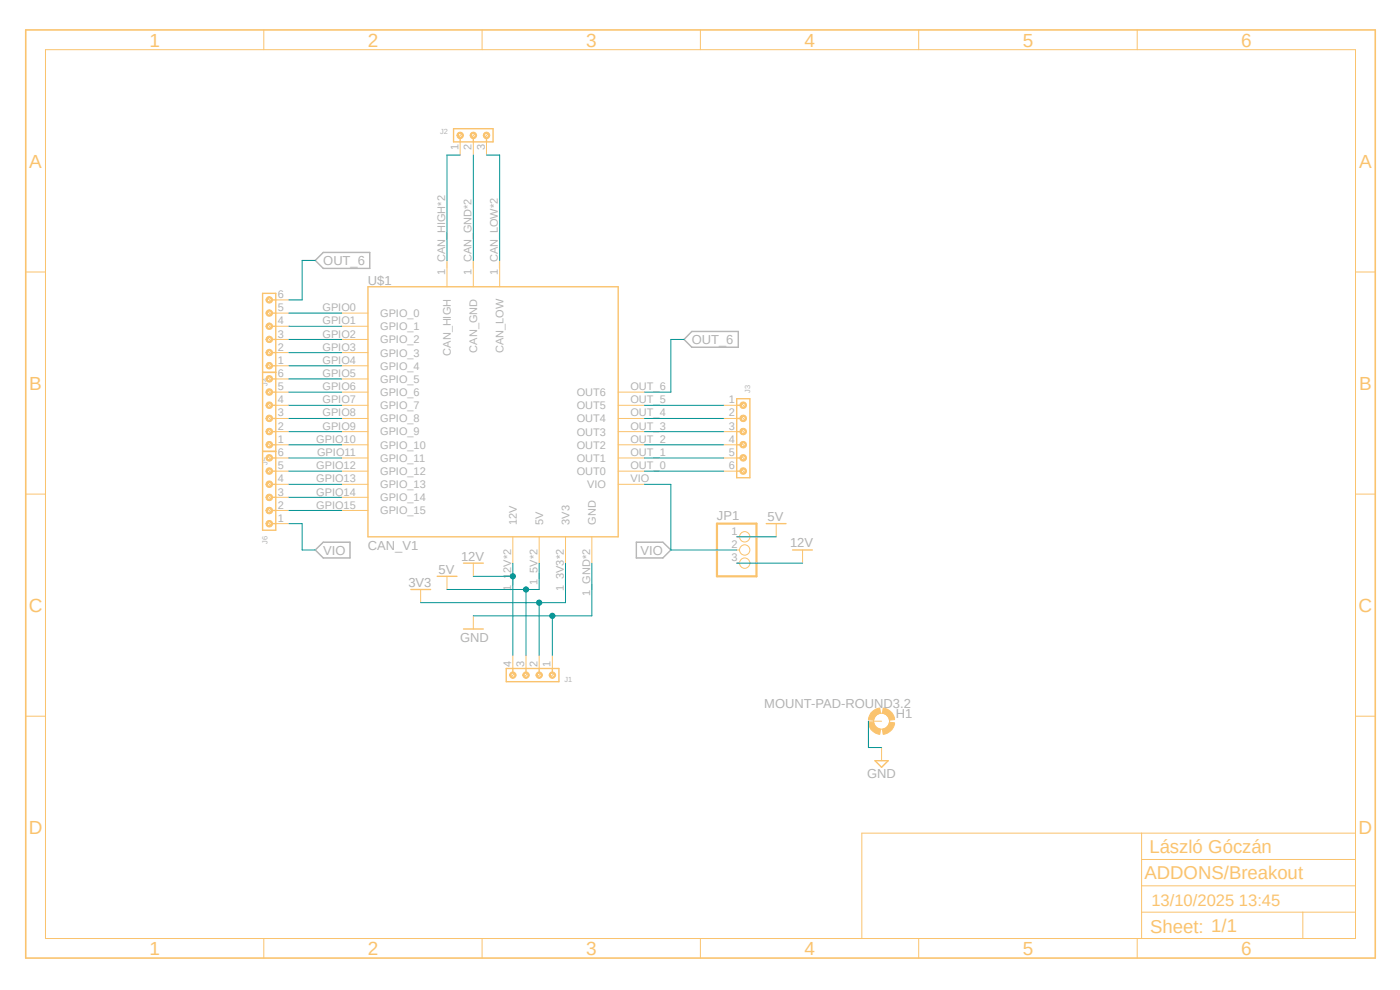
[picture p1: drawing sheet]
<svg xmlns="http://www.w3.org/2000/svg" width="297mm" height="210mm" viewBox="0 0 297 210" stroke-linecap="round" stroke-linejoin="round" font-family="sans-serif">
<path d="M4.9 6l287.2 197.9M292.1 6l-287.2 197.9" fill="none" stroke="#fff" stroke-width=".21"/>
<path d="M66.9 55.2l1.7-1.6h9.8v3.3h-9.8zM146.8 70.3h9.8v3.4h-9.8l-1.7-1.7zM66.9 116.7l1.7-1.7h5.7v3.4h-5.7zM135 115h5.6l1.7 1.7-1.7 1.7h-5.6z" fill="none" stroke="#b2b2b2" stroke-width=".3"/>
<path d="M152.1 111.1h8.4v11.2h-8.4z" fill="none" stroke="#fac36e" stroke-width=".47"/>
<g fill="none" stroke="#fac36e" stroke-width=".21">
<path d="M153.5 86h2.8M153.5 88.8h2.8M153.5 91.6h2.8M153.5 94.4h2.8M153.5 97.2h2.8M153.5 99.9h2.8M157.4 85.7l.5 .5M157.4 88.5l.5 .5M157.4 91.3l.5 .5M157.4 94.1l.5 .5M157.4 96.9l.5 .5M157.4 99.7l.5 .5"/>
<path d="M100.4 119.5v2.8M156.3 113.9h.6M156.3 116.7h.6M156.3 119.5h.6M89.2 125.1v2.7M94.8 122.3v2.8M100.4 130.6v2.8"/>
<circle cx="158" cy="116.7" r="1.1"/>
<circle cx="158" cy="113.9" r="1.1"/>
<circle cx="158" cy="119.5" r="1.1"/>
</g>
<path d="M156.3 84.6h2.8v16.7h-2.8zM156.3 86h.8M156.3 88.8h.8M156.3 91.6h.8M156.3 94.4h.8M156.3 97.2h.8M156.3 99.9h.8M98.3 119.5h4.2M87.2 125.1h4.2M92.8 122.3h4.1M98.3 133.4h4.2" fill="none" stroke="#fac36e" stroke-width=".3"/>
<path d="M157.3 85.3a.71 .71 0 0 1 1 .4 .71 .71 0 0 1-.5 .9 .71 .71 0 0 1-.8-.6h.3a.42 .42 0 0 1 .6-.4 .42 .42 0 0 1 .1 .7 .42 .42 0 0 1-.7-.1v-.2h-.3z" fill-rule="evenodd" fill="#fac36e"/>
<path d="M157.3 85.3a.71 .71 0 0 1 1 .4 .71 .71 0 0 1-.5 .9 .71 .71 0 0 1-.8-.6h.3a.42 .42 0 0 1 .6-.4 .42 .42 0 0 1 .1 .7 .42 .42 0 0 1-.7-.1v-.2h-.3z" fill="none" stroke="#fac36e" stroke-width=".21"/>
<path d="M157.3 88.1a.71 .71 0 0 1 1 .4 .71 .71 0 0 1-.5 .9 .71 .71 0 0 1-.8-.6h.3a.42 .42 0 0 1 .6-.4 .42 .42 0 0 1 .1 .7 .42 .42 0 0 1-.7-.1v-.2h-.3z" fill-rule="evenodd" fill="#fac36e"/>
<path d="M157.3 88.1a.71 .71 0 0 1 1 .4 .71 .71 0 0 1-.5 .9 .71 .71 0 0 1-.8-.6h.3a.42 .42 0 0 1 .6-.4 .42 .42 0 0 1 .1 .7 .42 .42 0 0 1-.7-.1v-.2h-.3z" fill="none" stroke="#fac36e" stroke-width=".21"/>
<path d="M157.3 90.9a.71 .71 0 0 1 1 .4 .71 .71 0 0 1-.5 .9 .71 .71 0 0 1-.8-.6h.3a.42 .42 0 0 1 .6-.4 .42 .42 0 0 1 .1 .7 .42 .42 0 0 1-.7-.1v-.2h-.3z" fill-rule="evenodd" fill="#fac36e"/>
<path d="M157.3 90.9a.71 .71 0 0 1 1 .4 .71 .71 0 0 1-.5 .9 .71 .71 0 0 1-.8-.6h.3a.42 .42 0 0 1 .6-.4 .42 .42 0 0 1 .1 .7 .42 .42 0 0 1-.7-.1v-.2h-.3z" fill="none" stroke="#fac36e" stroke-width=".21"/>
<path d="M157.3 93.7a.71 .71 0 0 1 1 .4 .71 .71 0 0 1-.5 .9 .71 .71 0 0 1-.8-.6h.3a.42 .42 0 0 1 .6-.4 .42 .42 0 0 1 .1 .7 .42 .42 0 0 1-.7-.1v-.2h-.3z" fill-rule="evenodd" fill="#fac36e"/>
<path d="M157.3 93.7a.71 .71 0 0 1 1 .4 .71 .71 0 0 1-.5 .9 .71 .71 0 0 1-.8-.6h.3a.42 .42 0 0 1 .6-.4 .42 .42 0 0 1 .1 .7 .42 .42 0 0 1-.7-.1v-.2h-.3z" fill="none" stroke="#fac36e" stroke-width=".21"/>
<path d="M157.3 96.5a.71 .71 0 0 1 1 .4 .71 .71 0 0 1-.5 .9 .71 .71 0 0 1-.8-.6h.3a.42 .42 0 0 1 .6-.4 .42 .42 0 0 1 .1 .7 .42 .42 0 0 1-.7-.1v-.2h-.3z" fill-rule="evenodd" fill="#fac36e"/>
<path d="M157.3 96.5a.71 .71 0 0 1 1 .4 .71 .71 0 0 1-.5 .9 .71 .71 0 0 1-.8-.6h.3a.42 .42 0 0 1 .6-.4 .42 .42 0 0 1 .1 .7 .42 .42 0 0 1-.7-.1v-.2h-.3z" fill="none" stroke="#fac36e" stroke-width=".21"/>
<path d="M157.3 99.3a.71 .71 0 0 1 1 .4 .71 .71 0 0 1-.5 .9 .71 .71 0 0 1-.8-.7h.3a.41 .41 0 0 1 .4-.4 .41 .41 0 0 1 .4 .6 .41 .41 0 0 1-.6 .2l-.2-.4h-.3z" fill-rule="evenodd" fill="#fac36e"/>
<g fill="none" stroke="#fac36e" stroke-width=".21">
<path d="M56.9 77.3l.5 .6M56.9 74.5l.5 .6M56.9 71.7l.5 .6M56.9 68.9l.5 .6M56.9 66.1l.5 .6M56.9 63.3l.5 .6M58.5 77.6h2.8M58.5 74.8h2.8M58.5 72h2.8M58.5 69.2h2.8M58.5 66.4h2.8M58.5 63.6h2.8"/>
<path d="M157.3 99.3a.71 .71 0 0 1 1 .4 .71 .71 0 0 1-.5 .9 .71 .71 0 0 1-.8-.7h.3a.41 .41 0 0 1 .4-.4 .41 .41 0 0 1 .4 .6 .41 .41 0 0 1-.6 .2l-.2-.4h-.3z"/>
</g>
<path d="M55.7 62.2h2.8v16.8h-2.8zM57.7 77.6h.8M57.7 74.8h.8M57.7 72h.8M57.7 69.2h.8M57.7 66.4h.8M57.7 63.6h.8" fill="none" stroke="#fac36e" stroke-width=".3"/>
<path d="M56.8 77a.71 .71 0 0 1 1 .3 .71 .71 0 0 1-.5 1 .71 .71 0 0 1-.9-.7h.3a.41 .41 0 0 1 .6-.4 .41 .41 0 0 1 .2 .6 .41 .41 0 0 1-.5 .2 .41 .41 0 0 1-.3-.4h-.3z" fill-rule="evenodd" fill="#fac36e"/>
<path d="M56.8 77a.71 .71 0 0 1 1 .3 .71 .71 0 0 1-.5 1 .71 .71 0 0 1-.9-.7h.3a.41 .41 0 0 1 .6-.4 .41 .41 0 0 1 .2 .6 .41 .41 0 0 1-.5 .2 .41 .41 0 0 1-.3-.4h-.3z" fill="none" stroke="#fac36e" stroke-width=".21"/>
<path d="M56.8 74.2a.7 .7 0 0 1 1 .4 .7 .7 0 0 1-.5 .9 .7 .7 0 0 1-.9-.7h.3a.41 .41 0 0 1 .6-.4 .41 .41 0 0 1 .2 .6 .41 .41 0 0 1-.5 .2 .41 .41 0 0 1-.3-.4h-.3z" fill-rule="evenodd" fill="#fac36e"/>
<path d="M56.8 74.2a.7 .7 0 0 1 1 .4 .7 .7 0 0 1-.5 .9 .7 .7 0 0 1-.9-.7h.3a.41 .41 0 0 1 .6-.4 .41 .41 0 0 1 .2 .6 .41 .41 0 0 1-.5 .2 .41 .41 0 0 1-.3-.4h-.3z" fill="none" stroke="#fac36e" stroke-width=".21"/>
<path d="M56.8 71.4a.7 .7 0 0 1 1 .4 .7 .7 0 0 1-.5 .9 .7 .7 0 0 1-.9-.7h.3a.41 .41 0 0 1 .6-.4 .41 .41 0 0 1 .2 .6 .41 .41 0 0 1-.5 .2 .41 .41 0 0 1-.3-.4h-.3z" fill-rule="evenodd" fill="#fac36e"/>
<path d="M56.8 71.4a.7 .7 0 0 1 1 .4 .7 .7 0 0 1-.5 .9 .7 .7 0 0 1-.9-.7h.3a.41 .41 0 0 1 .6-.4 .41 .41 0 0 1 .2 .6 .41 .41 0 0 1-.5 .2 .41 .41 0 0 1-.3-.4h-.3z" fill="none" stroke="#fac36e" stroke-width=".21"/>
<path d="M56.8 68.6a.7 .7 0 0 1 1 .4 .7 .7 0 0 1-.5 .9 .7 .7 0 0 1-.9-.7h.3a.41 .41 0 0 1 .6-.4 .41 .41 0 0 1 .2 .6 .41 .41 0 0 1-.5 .2 .41 .41 0 0 1-.3-.4h-.3z" fill-rule="evenodd" fill="#fac36e"/>
<path d="M56.8 68.6a.7 .7 0 0 1 1 .4 .7 .7 0 0 1-.5 .9 .7 .7 0 0 1-.9-.7h.3a.41 .41 0 0 1 .6-.4 .41 .41 0 0 1 .2 .6 .41 .41 0 0 1-.5 .2 .41 .41 0 0 1-.3-.4h-.3z" fill="none" stroke="#fac36e" stroke-width=".21"/>
<path d="M56.8 65.8a.7 .7 0 0 1 1 .4 .7 .7 0 0 1-.5 .9 .7 .7 0 0 1-.9-.7h.3a.41 .41 0 0 1 .6-.4 .41 .41 0 0 1 .2 .6 .41 .41 0 0 1-.5 .2 .41 .41 0 0 1-.3-.4h-.3z" fill-rule="evenodd" fill="#fac36e"/>
<path d="M56.8 65.8a.7 .7 0 0 1 1 .4 .7 .7 0 0 1-.5 .9 .7 .7 0 0 1-.9-.7h.3a.41 .41 0 0 1 .6-.4 .41 .41 0 0 1 .2 .6 .41 .41 0 0 1-.5 .2 .41 .41 0 0 1-.3-.4h-.3z" fill="none" stroke="#fac36e" stroke-width=".21"/>
<path d="M56.8 63a.7 .7 0 0 1 1 .4 .7 .7 0 0 1-.5 .9 .7 .7 0 0 1-.9-.7h.3a.41 .41 0 0 1 .6-.4 .41 .41 0 0 1 .2 .6 .41 .41 0 0 1-.5 .2 .41 .41 0 0 1-.3-.4h-.3z" fill-rule="evenodd" fill="#fac36e"/>
<g fill="none" stroke="#fac36e" stroke-width=".21">
<path d="M56.8 63a.7 .7 0 0 1 1 .4 .7 .7 0 0 1-.5 .9 .7 .7 0 0 1-.9-.7h.3a.41 .41 0 0 1 .6-.4 .41 .41 0 0 1 .2 .6 .41 .41 0 0 1-.5 .2 .41 .41 0 0 1-.3-.4h-.3zM56.9 94.1l.5 .5M56.9 91.3l.5 .5M56.9 88.5l.5 .5M56.9 85.7l.5 .5M56.9 82.9l.5 .5M56.9 80.1l.5 .5M58.5 94.4h2.8M58.5 91.6h2.8M58.5 88.8h2.8M58.5 86h2.8M58.5 83.2h2.8"/>
<path d="M58.5 80.4h2.8"/>
</g>
<path d="M55.7 79h2.8v16.8h-2.8zM57.7 94.4h.8M57.7 91.6h.8M57.7 88.8h.8M57.7 86h.8M57.7 83.2h.8M57.7 80.4h.8" fill="none" stroke="#fac36e" stroke-width=".3"/>
<path d="M56.8 93.7a.71 .71 0 0 1 1 .4 .71 .71 0 0 1-.5 .9 .71 .71 0 0 1-.9-.6h.3a.41 .41 0 0 1 .6-.4 .41 .41 0 0 1 .2 .6 .42 .42 0 0 1-.5 .1 .42 .42 0 0 1-.3-.3h-.3z" fill-rule="evenodd" fill="#fac36e"/>
<path d="M56.8 93.7a.71 .71 0 0 1 1 .4 .71 .71 0 0 1-.5 .9 .71 .71 0 0 1-.9-.6h.3a.41 .41 0 0 1 .6-.4 .41 .41 0 0 1 .2 .6 .42 .42 0 0 1-.5 .1 .42 .42 0 0 1-.3-.3h-.3z" fill="none" stroke="#fac36e" stroke-width=".21"/>
<path d="M56.8 90.9a.71 .71 0 0 1 1 .4 .71 .71 0 0 1-.5 .9 .71 .71 0 0 1-.9-.6h.3a.41 .41 0 0 1 .6-.4 .41 .41 0 0 1 .2 .6 .41 .41 0 0 1-.5 .2 .41 .41 0 0 1-.3-.4h-.3z" fill-rule="evenodd" fill="#fac36e"/>
<path d="M56.8 90.9a.71 .71 0 0 1 1 .4 .71 .71 0 0 1-.5 .9 .71 .71 0 0 1-.9-.6h.3a.41 .41 0 0 1 .6-.4 .41 .41 0 0 1 .2 .6 .41 .41 0 0 1-.5 .2 .41 .41 0 0 1-.3-.4h-.3z" fill="none" stroke="#fac36e" stroke-width=".21"/>
<path d="M56.8 88.1a.71 .71 0 0 1 1 .4 .71 .71 0 0 1-.5 .9 .71 .71 0 0 1-.9-.6h.3a.41 .41 0 0 1 .6-.4 .41 .41 0 0 1 .2 .6 .41 .41 0 0 1-.5 .2 .41 .41 0 0 1-.3-.4h-.3z" fill-rule="evenodd" fill="#fac36e"/>
<path d="M56.8 88.1a.71 .71 0 0 1 1 .4 .71 .71 0 0 1-.5 .9 .71 .71 0 0 1-.9-.6h.3a.41 .41 0 0 1 .6-.4 .41 .41 0 0 1 .2 .6 .41 .41 0 0 1-.5 .2 .41 .41 0 0 1-.3-.4h-.3z" fill="none" stroke="#fac36e" stroke-width=".21"/>
<path d="M56.8 85.3a.71 .71 0 0 1 1 .4 .71 .71 0 0 1-.5 .9 .71 .71 0 0 1-.9-.6h.3a.41 .41 0 0 1 .6-.4 .41 .41 0 0 1 .2 .6 .41 .41 0 0 1-.5 .2 .41 .41 0 0 1-.3-.4h-.3z" fill-rule="evenodd" fill="#fac36e"/>
<path d="M56.8 85.3a.71 .71 0 0 1 1 .4 .71 .71 0 0 1-.5 .9 .71 .71 0 0 1-.9-.6h.3a.41 .41 0 0 1 .6-.4 .41 .41 0 0 1 .2 .6 .41 .41 0 0 1-.5 .2 .41 .41 0 0 1-.3-.4h-.3z" fill="none" stroke="#fac36e" stroke-width=".21"/>
<path d="M56.8 82.5a.71 .71 0 0 1 1 .4 .71 .71 0 0 1-.5 .9 .71 .71 0 0 1-.9-.6h.3a.41 .41 0 0 1 .6-.4 .41 .41 0 0 1 .2 .6 .41 .41 0 0 1-.5 .2 .41 .41 0 0 1-.3-.4h-.3z" fill-rule="evenodd" fill="#fac36e"/>
<path d="M56.8 82.5a.71 .71 0 0 1 1 .4 .71 .71 0 0 1-.5 .9 .71 .71 0 0 1-.9-.6h.3a.41 .41 0 0 1 .6-.4 .41 .41 0 0 1 .2 .6 .41 .41 0 0 1-.5 .2 .41 .41 0 0 1-.3-.4h-.3z" fill="none" stroke="#fac36e" stroke-width=".21"/>
<path d="M56.8 79.8a.71 .71 0 0 1 1 .3 .71 .71 0 0 1-.5 1 .71 .71 0 0 1-.9-.7h.3a.41 .41 0 0 1 .6-.4 .41 .41 0 0 1 .2 .6 .41 .41 0 0 1-.5 .2 .41 .41 0 0 1-.3-.4h-.3z" fill-rule="evenodd" fill="#fac36e"/>
<g fill="none" stroke="#fac36e" stroke-width=".21">
<path d="M56.8 79.8a.71 .71 0 0 1 1 .3 .71 .71 0 0 1-.5 1 .71 .71 0 0 1-.9-.7h.3a.41 .41 0 0 1 .6-.4 .41 .41 0 0 1 .2 .6 .41 .41 0 0 1-.5 .2 .41 .41 0 0 1-.3-.4h-.3zM56.9 99.7l.5 .5M56.9 96.9l.5 .5M58.5 99.9h2.8M58.5 97.2h2.8M56.9 110.8l.5 .6M56.9 108l.5 .6M56.9 105.2l.5 .6M56.9 102.4l.5 .6M58.5 111.1h2.8M58.5 108.3h2.8M58.5 105.5h2.8"/>
<path d="M58.5 102.7h2.8"/>
</g>
<path d="M55.7 95.8h2.8v16.7h-2.8zM57.7 99.9h.8M57.7 97.2h.8M57.7 111.1h.8M57.7 108.3h.8M57.7 105.5h.8M57.7 102.7h.8" fill="none" stroke="#fac36e" stroke-width=".3"/>
<path d="M56.8 110.5a.71 .71 0 0 1 1 .3 .71 .71 0 0 1-.5 1 .71 .71 0 0 1-.9-.7h.3a.4 .4 0 0 1 .5-.4 .4 .4 0 0 1 .3 .6 .41 .41 0 0 1-.5 .2 .41 .41 0 0 1-.3-.4h-.3z" fill-rule="evenodd" fill="#fac36e"/>
<path d="M56.8 110.5a.71 .71 0 0 1 1 .3 .71 .71 0 0 1-.5 1 .71 .71 0 0 1-.9-.7h.3a.4 .4 0 0 1 .5-.4 .4 .4 0 0 1 .3 .6 .41 .41 0 0 1-.5 .2 .41 .41 0 0 1-.3-.4h-.3z" fill="none" stroke="#fac36e" stroke-width=".21"/>
<path d="M56.8 107.7a.71 .71 0 0 1 1 .4 .71 .71 0 0 1-.5 .9 .71 .71 0 0 1-.9-.7h.3a.4 .4 0 0 1 .5-.4 .4 .4 0 0 1 .3 .6 .41 .41 0 0 1-.5 .2 .41 .41 0 0 1-.3-.4h-.3z" fill-rule="evenodd" fill="#fac36e"/>
<path d="M56.8 107.7a.71 .71 0 0 1 1 .4 .71 .71 0 0 1-.5 .9 .71 .71 0 0 1-.9-.7h.3a.4 .4 0 0 1 .5-.4 .4 .4 0 0 1 .3 .6 .41 .41 0 0 1-.5 .2 .41 .41 0 0 1-.3-.4h-.3z" fill="none" stroke="#fac36e" stroke-width=".21"/>
<path d="M56.8 104.9a.71 .71 0 0 1 1 .4 .71 .71 0 0 1-.5 .9 .71 .71 0 0 1-.9-.7h.3a.4 .4 0 0 1 .5-.4 .4 .4 0 0 1 .3 .6 .41 .41 0 0 1-.5 .2 .41 .41 0 0 1-.3-.4h-.3z" fill-rule="evenodd" fill="#fac36e"/>
<path d="M56.8 104.9a.71 .71 0 0 1 1 .4 .71 .71 0 0 1-.5 .9 .71 .71 0 0 1-.9-.7h.3a.4 .4 0 0 1 .5-.4 .4 .4 0 0 1 .3 .6 .41 .41 0 0 1-.5 .2 .41 .41 0 0 1-.3-.4h-.3z" fill="none" stroke="#fac36e" stroke-width=".21"/>
<path d="M56.8 102.1a.71 .71 0 0 1 1 .4 .71 .71 0 0 1-.5 .9 .71 .71 0 0 1-.9-.7h.3a.4 .4 0 0 1 .5-.4 .4 .4 0 0 1 .3 .6 .41 .41 0 0 1-.5 .2 .41 .41 0 0 1-.3-.4h-.3z" fill-rule="evenodd" fill="#fac36e"/>
<path d="M56.8 102.1a.71 .71 0 0 1 1 .4 .71 .71 0 0 1-.5 .9 .71 .71 0 0 1-.9-.7h.3a.4 .4 0 0 1 .5-.4 .4 .4 0 0 1 .3 .6 .41 .41 0 0 1-.5 .2 .41 .41 0 0 1-.3-.4h-.3z" fill="none" stroke="#fac36e" stroke-width=".21"/>
<path d="M56.8 99.3a.71 .71 0 0 1 1 .4 .71 .71 0 0 1-.5 .9 .71 .71 0 0 1-.9-.7h.3a.4 .4 0 0 1 .5-.4 .4 .4 0 0 1 .3 .6 .41 .41 0 0 1-.5 .2 .41 .41 0 0 1-.3-.4h-.3z" fill-rule="evenodd" fill="#fac36e"/>
<path d="M56.8 99.3a.71 .71 0 0 1 1 .4 .71 .71 0 0 1-.5 .9 .71 .71 0 0 1-.9-.7h.3a.4 .4 0 0 1 .5-.4 .4 .4 0 0 1 .3 .6 .41 .41 0 0 1-.5 .2 .41 .41 0 0 1-.3-.4h-.3z" fill="none" stroke="#fac36e" stroke-width=".21"/>
<path d="M56.8 96.5a.71 .71 0 0 1 1 .4 .71 .71 0 0 1-.5 .9 .71 .71 0 0 1-.9-.6h.3a.41 .41 0 0 1 .6-.5 .41 .41 0 0 1 .2 .7 .42 .42 0 0 1-.5 .1 .42 .42 0 0 1-.3-.3h-.3z" fill-rule="evenodd" fill="#fac36e"/>
<path d="M56.8 96.5a.71 .71 0 0 1 1 .4 .71 .71 0 0 1-.5 .9 .71 .71 0 0 1-.9-.6h.3a.41 .41 0 0 1 .6-.5 .41 .41 0 0 1 .2 .7 .42 .42 0 0 1-.5 .1 .42 .42 0 0 1-.3-.3h-.3zM108.8 139v2.8M111.6 139v2.8M114.4 139v2.8M117.2 139v2.8M109.1 143l-.6 .5M111.9 143l-.6 .5M114.7 143l-.6 .5M117.5 143l-.6 .5" fill="none" stroke="#fac36e" stroke-width=".21"/>
<path d="M107.4 141.8h11.2v2.8h-11.2zM108.8 141.8v.9M111.6 141.8v.9M114.4 141.8v.9M117.2 141.8v.9" fill="none" stroke="#fac36e" stroke-width=".3"/>
<path d="M116.8 142.6a.68 .68 0 0 1 1 .4 .68 .68 0 0 1-.5 .9 .68 .68 0 0 1-.8-.7h.3a.44 .44 0 0 1 .6-.4 .44 .44 0 0 1 .1 .7 .44 .44 0 0 1-.7-.1v-.2h-.3z" fill-rule="evenodd" fill="#fac36e"/>
<path d="M116.8 142.6a.68 .68 0 0 1 1 .4 .68 .68 0 0 1-.5 .9 .68 .68 0 0 1-.8-.7h.3a.44 .44 0 0 1 .6-.4 .44 .44 0 0 1 .1 .7 .44 .44 0 0 1-.7-.1v-.2h-.3z" fill="none" stroke="#fac36e" stroke-width=".21"/>
<path d="M114 142.6a.68 .68 0 0 1 1 .4 .68 .68 0 0 1-.5 .9 .68 .68 0 0 1-.8-.7h.3a.44 .44 0 0 1 .6-.4 .44 .44 0 0 1 .1 .7 .44 .44 0 0 1-.7-.1v-.2h-.3z" fill-rule="evenodd" fill="#fac36e"/>
<path d="M114 142.6a.68 .68 0 0 1 1 .4 .68 .68 0 0 1-.5 .9 .68 .68 0 0 1-.8-.7h.3a.44 .44 0 0 1 .6-.4 .44 .44 0 0 1 .1 .7 .44 .44 0 0 1-.7-.1v-.2h-.3z" fill="none" stroke="#fac36e" stroke-width=".21"/>
<path d="M111.3 142.6a.68 .68 0 0 1 .9 .4 .68 .68 0 0 1-.5 .9 .68 .68 0 0 1-.8-.7h.3a.44 .44 0 0 1 .6-.4 .44 .44 0 0 1 .1 .7 .44 .44 0 0 1-.7-.1v-.2h-.3z" fill-rule="evenodd" fill="#fac36e"/>
<path d="M111.3 142.6a.68 .68 0 0 1 .9 .4 .68 .68 0 0 1-.5 .9 .68 .68 0 0 1-.8-.7h.3a.44 .44 0 0 1 .6-.4 .44 .44 0 0 1 .1 .7 .44 .44 0 0 1-.7-.1v-.2h-.3z" fill="none" stroke="#fac36e" stroke-width=".21"/>
<path d="M108.5 142.6a.68 .68 0 0 1 .9 .4 .68 .68 0 0 1-.5 .9 .68 .68 0 0 1-.8-.7h.3a.43 .43 0 0 1 .5-.4 .43 .43 0 0 1 .3 .6 .43 .43 0 0 1-.6 .2l-.2-.4h-.3z" fill-rule="evenodd" fill="#fac36e"/>
<path d="M97.6 30.1v2.8M97.9 28.4l-.5 .6M100.4 30.1v2.8M100.7 28.4l-.5 .6M103.2 30.1v2.8M103.5 28.4l-.5 .6M108.5 142.6a.68 .68 0 0 1 .9 .4 .68 .68 0 0 1-.5 .9 .68 .68 0 0 1-.8-.7h.3a.43 .43 0 0 1 .5-.4 .43 .43 0 0 1 .3 .6 .43 .43 0 0 1-.6 .2l-.2-.4h-.3z" fill="none" stroke="#fac36e" stroke-width=".21"/>
<path d="M96.2 27.3h8.4v2.8h-8.4zM97.6 29.3v.8M100.4 29.3v.8M103.2 29.3v.8" fill="none" stroke="#fac36e" stroke-width=".3"/>
<path d="M97.3 28.1a.69 .69 0 0 1 1 .4 .69 .69 0 0 1-.5 .9 .69 .69 0 0 1-.9-.7h.3a.43 .43 0 0 1 .5-.4 .43 .43 0 0 1 .3 .6 .43 .43 0 0 1-.6 .2l-.2-.4h-.3z" fill-rule="evenodd" fill="#fac36e"/>
<path d="M97.3 28.1a.69 .69 0 0 1 1 .4 .69 .69 0 0 1-.5 .9 .69 .69 0 0 1-.9-.7h.3a.43 .43 0 0 1 .5-.4 .43 .43 0 0 1 .3 .6 .43 .43 0 0 1-.6 .2l-.2-.4h-.3z" fill="none" stroke="#fac36e" stroke-width=".21"/>
<path d="M100.1 28.1a.69 .69 0 0 1 1 .4 .69 .69 0 0 1-.5 .9 .69 .69 0 0 1-.9-.7h.3a.43 .43 0 0 1 .5-.4 .43 .43 0 0 1 .3 .6 .43 .43 0 0 1-.6 .2l-.2-.4h-.3z" fill-rule="evenodd" fill="#fac36e"/>
<path d="M100.1 28.1a.69 .69 0 0 1 1 .4 .69 .69 0 0 1-.5 .9 .69 .69 0 0 1-.9-.7h.3a.43 .43 0 0 1 .5-.4 .43 .43 0 0 1 .3 .6 .43 .43 0 0 1-.6 .2l-.2-.4h-.3z" fill="none" stroke="#fac36e" stroke-width=".21"/>
<path d="M102.9 28.1a.69 .69 0 0 1 1 .4 .69 .69 0 0 1-.6 .9 .69 .69 0 0 1-.8-.7h.3a.43 .43 0 0 1 .5-.4 .43 .43 0 0 1 .3 .6 .43 .43 0 0 1-.6 .2l-.2-.4h-.3z" fill-rule="evenodd" fill="#fac36e"/>
<g fill="none" stroke="#fac36e" stroke-width=".21">
<path d="M102.9 28.1a.69 .69 0 0 1 1 .4 .69 .69 0 0 1-.6 .9 .69 .69 0 0 1-.8-.7h.3a.43 .43 0 0 1 .5-.4 .43 .43 0 0 1 .3 .6 .43 .43 0 0 1-.6 .2l-.2-.4h-.3zM94.8 55.2v5.6M100.4 55.2v5.6M106 55.2v5.6M72.5 66.4h5.6M72.5 69.2h5.6M72.5 72h5.6M72.5 74.8h5.6M72.5 77.6h5.6M72.5 80.4h5.6M72.5 83.2h5.6M72.5 86h5.6"/>
<path d="M72.5 88.8h5.6M72.5 91.6h5.6M72.5 94.4h5.6M72.5 97.2h5.6M72.5 99.9h5.6M131.1 83.2h5.6M131.1 86h5.6M131.1 88.8h5.6M131.1 91.6h5.6M131.1 94.4h5.6M131.1 97.2h5.6M131.1 99.9h5.6"/>
<path d="M72.5 102.7h5.6M72.5 105.5h5.6M72.5 108.3h5.6M108.8 113.9v5.6M114.4 113.9v5.6M120 113.9v5.6M125.6 113.9v5.6M131.1 102.7h5.6M164.7 111.1v2.8M170.3 116.7v2.8"/>
</g>
<path d="M78.1 60.8h53v53.1h-53zM162.6 111.1h4.2M168.1 116.7h4.2" fill="none" stroke="#fac36e" stroke-width=".3"/>
<path d="M187.4 150.2a2.77 2.77 0 0 1 2.4 2.5l-1.1 .1a1.76 1.76 0 0 0-1.5-1.5z" fill-rule="evenodd" fill="#fac36e"/>
<path d="M187.4 150.2a2.77 2.77 0 0 1 2.4 2.5l-1.1 .1a1.76 1.76 0 0 0-1.5-1.5z" fill="none" stroke="#fac36e" stroke-width=".21"/>
<path d="M184.8 151.2a2.82 2.82 0 0 1 1.8-1l.2 1.1a1.66 1.66 0 0 0-1.5 1.5l-1.1-.1z" fill-rule="evenodd" fill="#fac36e"/>
<path d="M184.8 151.2a2.82 2.82 0 0 1 1.8-1l.2 1.1a1.66 1.66 0 0 0-1.5 1.5l-1.1-.1z" fill="none" stroke="#fac36e" stroke-width=".21"/>
<path d="M184.2 153.3l1.1-.1a1.76 1.76 0 0 0 1.5 1.5l-.2 1.1a2.77 2.77 0 0 1-2.4-2.5z" fill-rule="evenodd" fill="#fac36e"/>
<path d="M184.2 153.3l1.1-.1a1.76 1.76 0 0 0 1.5 1.5l-.2 1.1a2.77 2.77 0 0 1-2.4-2.5z" fill="none" stroke="#fac36e" stroke-width=".21"/>
<path d="M187.2 154.7a1.66 1.66 0 0 0 1.5-1.5l1.1 .1a2.65 2.65 0 0 1-2.4 2.5z" fill-rule="evenodd" fill="#fac36e"/>
<g fill="none" stroke="#fac36e" stroke-width=".21">
<path d="M9.7 10.5h277.9v188.6h-277.9zM56 6.3v4.2M102.3 6.3v4.2M148.6 6.3v4.2M194.9 6.3v4.2M241.3 6.3v4.2M5.5 57.7h4.2M287.6 57.7h4.2M5.5 104.8h4.2M287.6 104.8h4.2M5.5 151.9h4.2M184.2 153h2.8"/>
<path d="M187 158.6v2.8M187.2 154.7a1.66 1.66 0 0 0 1.5-1.5l1.1 .1a2.65 2.65 0 0 1-2.4 2.5zM287.6 151.9h4.2M242.2 176.7v22.4M287.6 176.7h-104.8v22.4M56 199.1v4.1M102.3 199.1v4.1M148.6 199.1v4.1M194.9 199.1v4.1M241.3 199.1v4.1M242.2 193.5h45.4M242.2 187.9h45.4"/>
<path d="M242.2 182.3h45.4M276.4 193.5v5.6"/>
<circle cx="187" cy="153" r="1.69"/>
</g>
<path d="M185.6 161.4h2.8l-1.4 1.4z" fill="none" stroke="#fac36e" stroke-width=".3"/>
<path d="M5.5 6.3h286.3v196.9h-286.3z" fill="none" stroke="#fac36e" stroke-width=".34"/>
<path d="M97.6 32.9h-2.8v22.3M100.4 32.9v22.3M103.2 32.9h2.8v22.3M125.6 119.5v11.1h-25.2M117.2 130.6v8.4" fill="none" stroke="#009292" stroke-width=".21"/>
<circle cx="117.2" cy="130.6" r=".55" fill="#009292"/>
<g fill="none" stroke="#009292" stroke-width=".21">
<path d="M120 119.5v8.3h-30.8M114.4 127.8v11.2M184.2 153v5.6h2.8"/>
<circle cx="117.2" cy="130.6" r=".55"/>
</g>
<circle cx="114.4" cy="127.8" r=".55" fill="#009292"/>
<g fill="none" stroke="#009292" stroke-width=".21">
<path d="M114.4 119.5v5.6h-19.6M111.6 125.1v13.9"/>
<circle cx="114.4" cy="127.8" r=".55"/>
</g>
<circle cx="111.6" cy="125.1" r=".55" fill="#009292"/>
<g fill="none" stroke="#009292" stroke-width=".21">
<path d="M108.8 119.5v19.5M156.3 113.9h8.4M100.4 122.3h8.4"/>
<circle cx="111.6" cy="125.1" r=".55"/>
</g>
<circle cx="108.8" cy="122.3" r=".55" fill="#009292"/>
<g fill="none" stroke="#009292" stroke-width=".21">
<path d="M66.9 55.2h-2.8v8.4h-2.8M61.3 66.4h11.2M61.3 69.2h11.2M61.3 72h11.2M61.3 74.8h11.2M61.3 77.6h11.2M145.1 72h-2.8v11.2h-5.6M61.3 99.9h11.2M61.3 97.2h11.2M61.3 94.4h11.2M61.3 91.6h11.2M61.3 88.8h11.2"/>
<path d="M61.3 86h11.2M61.3 80.4h11.2M61.3 83.2h11.2M136.7 99.9h16.8M136.7 97.2h16.8M136.7 94.4h16.8M136.7 91.6h16.8M136.7 88.8h16.8M136.7 86h16.8M61.3 102.7h11.2M61.3 105.5h11.2M61.3 108.3h11.2"/>
<path d="M61.3 111.1h2.8v5.6h2.8M136.7 102.7h5.6v14h14M156.3 119.5h14"/>
<circle cx="108.8" cy="122.3" r=".55"/>
</g>
<g font-size="4" fill="#fac36e">
<text x="31.7" y="9.9">1</text>
<text x="78" y="9.9">2</text>
<text x="124.3" y="9.9">3</text>
<text x="170.6" y="9.9">4</text>
<text x="217" y="9.9">5</text>
<text x="263.3" y="9.9">6</text>
<text x="6.2" y="35.6">A</text>
<text x="288.3" y="35.6">A</text>
<text x="6.2" y="82.7">B</text>
<text x="288.3" y="82.7">B</text>
<text x="6.1" y="129.8">C</text>
<text x="288.2" y="129.8">C</text>
<text x="6.1" y="177">D</text>
<text x="288.2" y="177">D</text>
<text x="31.7" y="202.6">1</text>
<text x="78" y="202.6">2</text>
<text x="124.3" y="202.6">3</text>
<text x="170.6" y="202.6">4</text>
<text x="217" y="202.6">5</text>
<text x="263.3" y="202.6">6</text>
</g>
<g font-size="3.9" fill="#fac36e">
<text x="243.8" y="180.9">László Góczán</text>
<text x="242.8" y="186.5">ADDONS/Breakout</text>
<text x="244" y="197.8">Sheet: 1/1</text>
</g>
<text font-size="3.5" fill="#fac36e" x="244.3" y="192.1">13/10/2025 13:45</text>
<g font-size="2.8" fill="#b2b2b2">
<text x="68.6" y="56.2">OUT_6</text>
<text x="78.1" y="60.5">U$1</text>
<text x="146.8" y="73">OUT_6</text>
<text x="152.1" y="110.4">JP1</text>
<text x="162.9" y="110.5">5V</text>
<text x="68.6" y="117.6">VIO</text>
<text x="78.1" y="116.7">CAN_V1</text>
<text x="97.8" y="118.9">12V</text>
<text x="135.9" y="117.6">VIO</text>
<text x="167.6" y="116.1">12V</text>
<text x="86.7" y="124.5">3V3</text>
<text x="93" y="121.7">5V</text>
<text x="97.6" y="136.2">GND</text>
<text x="162.1" y="150.1">MOUNT-PAD-ROUND3.2</text>
<text x="190.1" y="152.4">H1</text>
<text x="184" y="165.1">GND</text>
</g>
<g font-size="2.3" fill="#b2b2b2">
<text x="97.2" y="31.8" transform="rotate(-90 97.2 31.8)">1</text>
<text x="100" y="31.8" transform="rotate(-90 100 31.8)">2</text>
<text x="102.8" y="31.8" transform="rotate(-90 102.8 31.8)">3</text>
<text x="94.4" y="58.3" transform="rotate(-90 94.4 58.3)">1_CAN_HIGH*2</text>
<text x="100" y="58.3" transform="rotate(-90 100 58.3)">1_CAN_GND*2</text>
<text x="105.6" y="58.3" transform="rotate(-90 105.6 58.3)">1_CAN_LOW*2</text>
<text x="58.9" y="63.2">6</text>
<text x="58.9" y="71.6">3</text>
<text x="58.9" y="68.8">4</text>
<text x="58.9" y="66">5</text>
<text x="68.4" y="66">GPIO0</text>
<text x="68.4" y="68.8">GPIO1</text>
<text x="68.4" y="71.6">GPIO2</text>
<text x="80.6" y="67.3">GPIO_0</text>
<text x="80.6" y="70.1">GPIO_1</text>
<text x="58.9" y="77.2">1</text>
<text x="58.9" y="74.4">2</text>
<text x="68.4" y="74.4">GPIO3</text>
<text x="68.4" y="77.2">GPIO4</text>
<text x="80.6" y="72.9">GPIO_2</text>
<text x="80.6" y="75.7">GPIO_3</text>
<text x="95.7" y="75.4" transform="rotate(-90 95.7 75.4)">CAN_HIGH</text>
<text x="101.3" y="74.8" transform="rotate(-90 101.3 74.8)">CAN_GND</text>
<text x="106.9" y="74.9" transform="rotate(-90 106.9 74.9)">CAN_LOW</text>
<text x="58.9" y="82.8">5</text>
<text x="58.9" y="80">6</text>
<text x="68.4" y="80">GPIO5</text>
<text x="68.4" y="82.8">GPIO6</text>
<text x="80.6" y="78.4">GPIO_4</text>
<text x="80.6" y="81.2">GPIO_5</text>
<text x="133.7" y="82.8">OUT_6</text>
<text x="58.9" y="88.4">3</text>
<text x="58.9" y="85.6">4</text>
<text x="68.4" y="85.6">GPIO7</text>
<text x="68.4" y="88.4">GPIO8</text>
<text x="80.6" y="84">GPIO_6</text>
<text x="80.6" y="86.8">GPIO_7</text>
<text x="80.6" y="89.6">GPIO_8</text>
<text x="122.3" y="89.6">OUT4</text>
<text x="122.3" y="86.8">OUT5</text>
<text x="122.3" y="84">OUT6</text>
<text x="133.7" y="88.4">OUT_4</text>
<text x="133.7" y="85.6">OUT_5</text>
<text x="154.6" y="85.6">1</text>
<text x="154.6" y="88.4">2</text>
<text x="58.9" y="93.9">1</text>
<text x="58.9" y="91.1">2</text>
<text x="67.1" y="93.9">GPIO10</text>
<text x="68.4" y="91.1">GPIO9</text>
<text x="80.6" y="92.4">GPIO_9</text>
<text x="80.6" y="95.2">GPIO_10</text>
<text x="122.3" y="95.2">OUT2</text>
<text x="122.3" y="92.4">OUT3</text>
<text x="133.7" y="93.9">OUT_2</text>
<text x="133.7" y="91.1">OUT_3</text>
<text x="154.6" y="91.1">3</text>
<text x="154.6" y="93.9">4</text>
<text x="58.9" y="99.5">5</text>
<text x="58.9" y="96.7">6</text>
<text x="67.1" y="99.5">GPIO12</text>
<text x="67.3" y="96.7">GPIO11</text>
<text x="80.6" y="98">GPIO_11</text>
<text x="80.6" y="100.8">GPIO_12</text>
<text x="122.3" y="100.8">OUT0</text>
<text x="122.3" y="98">OUT1</text>
<text x="133.7" y="99.5">OUT_0</text>
<text x="133.7" y="96.7">OUT_1</text>
<text x="154.6" y="96.7">5</text>
<text x="154.6" y="99.5">6</text>
<text x="58.9" y="107.9">2</text>
<text x="58.9" y="105.1">3</text>
<text x="58.9" y="102.3">4</text>
<text x="67.1" y="102.3">GPIO13</text>
<text x="67.1" y="105.1">GPIO14</text>
<text x="67.1" y="107.9">GPIO15</text>
<text x="80.6" y="103.5">GPIO_13</text>
<text x="80.6" y="106.3">GPIO_14</text>
<text x="124.5" y="103.6">VIO</text>
<text x="133.7" y="102.3">VIO</text>
<text x="58.9" y="110.7">1</text>
<text x="80.6" y="109.1">GPIO_15</text>
<text x="109.6" y="111.3" transform="rotate(-90 109.6 111.3)">12V</text>
<text x="115.2" y="111.3" transform="rotate(-90 115.2 111.3)">5V</text>
<text x="120.8" y="111.3" transform="rotate(-90 120.8 111.3)">3V3</text>
<text x="126.4" y="111.3" transform="rotate(-90 126.4 111.3)">GND</text>
<text x="155.2" y="113.5">1</text>
<text x="155.2" y="116.3">2</text>
<text x="155.2" y="119.1">3</text>
<text x="108.4" y="125.4" transform="rotate(-90 108.4 125.4)">1_12V*2</text>
<text x="114" y="124.1" transform="rotate(-90 114 124.1)">1_5V*2</text>
<text x="119.6" y="125.4" transform="rotate(-90 119.6 125.4)">1_3V3*2</text>
<text x="125.2" y="126.4" transform="rotate(-90 125.2 126.4)">1_GND*2</text>
<text x="108.4" y="141.4" transform="rotate(-90 108.4 141.4)">4</text>
<text x="111.2" y="141.4" transform="rotate(-90 111.2 141.4)">3</text>
<text x="114" y="141.4" transform="rotate(-90 114 141.4)">2</text>
<text x="116.8" y="141.4" transform="rotate(-90 116.8 141.4)">1</text>
</g>
<g font-size="1.6" fill="#b2b2b2">
<text x="93.4" y="28.3">J2</text>
<text x="56.7" y="81.8" transform="rotate(-90 56.7 81.8)">J4</text>
<text x="159.2" y="83.4" transform="rotate(-90 159.2 83.4)">J3</text>
<text x="56.7" y="98.5" transform="rotate(-90 56.7 98.5)">J5</text>
<text x="56.7" y="115.3" transform="rotate(-90 56.7 115.3)">J6</text>
<text x="119.8" y="144.7">J1</text>
</g>
</svg>
